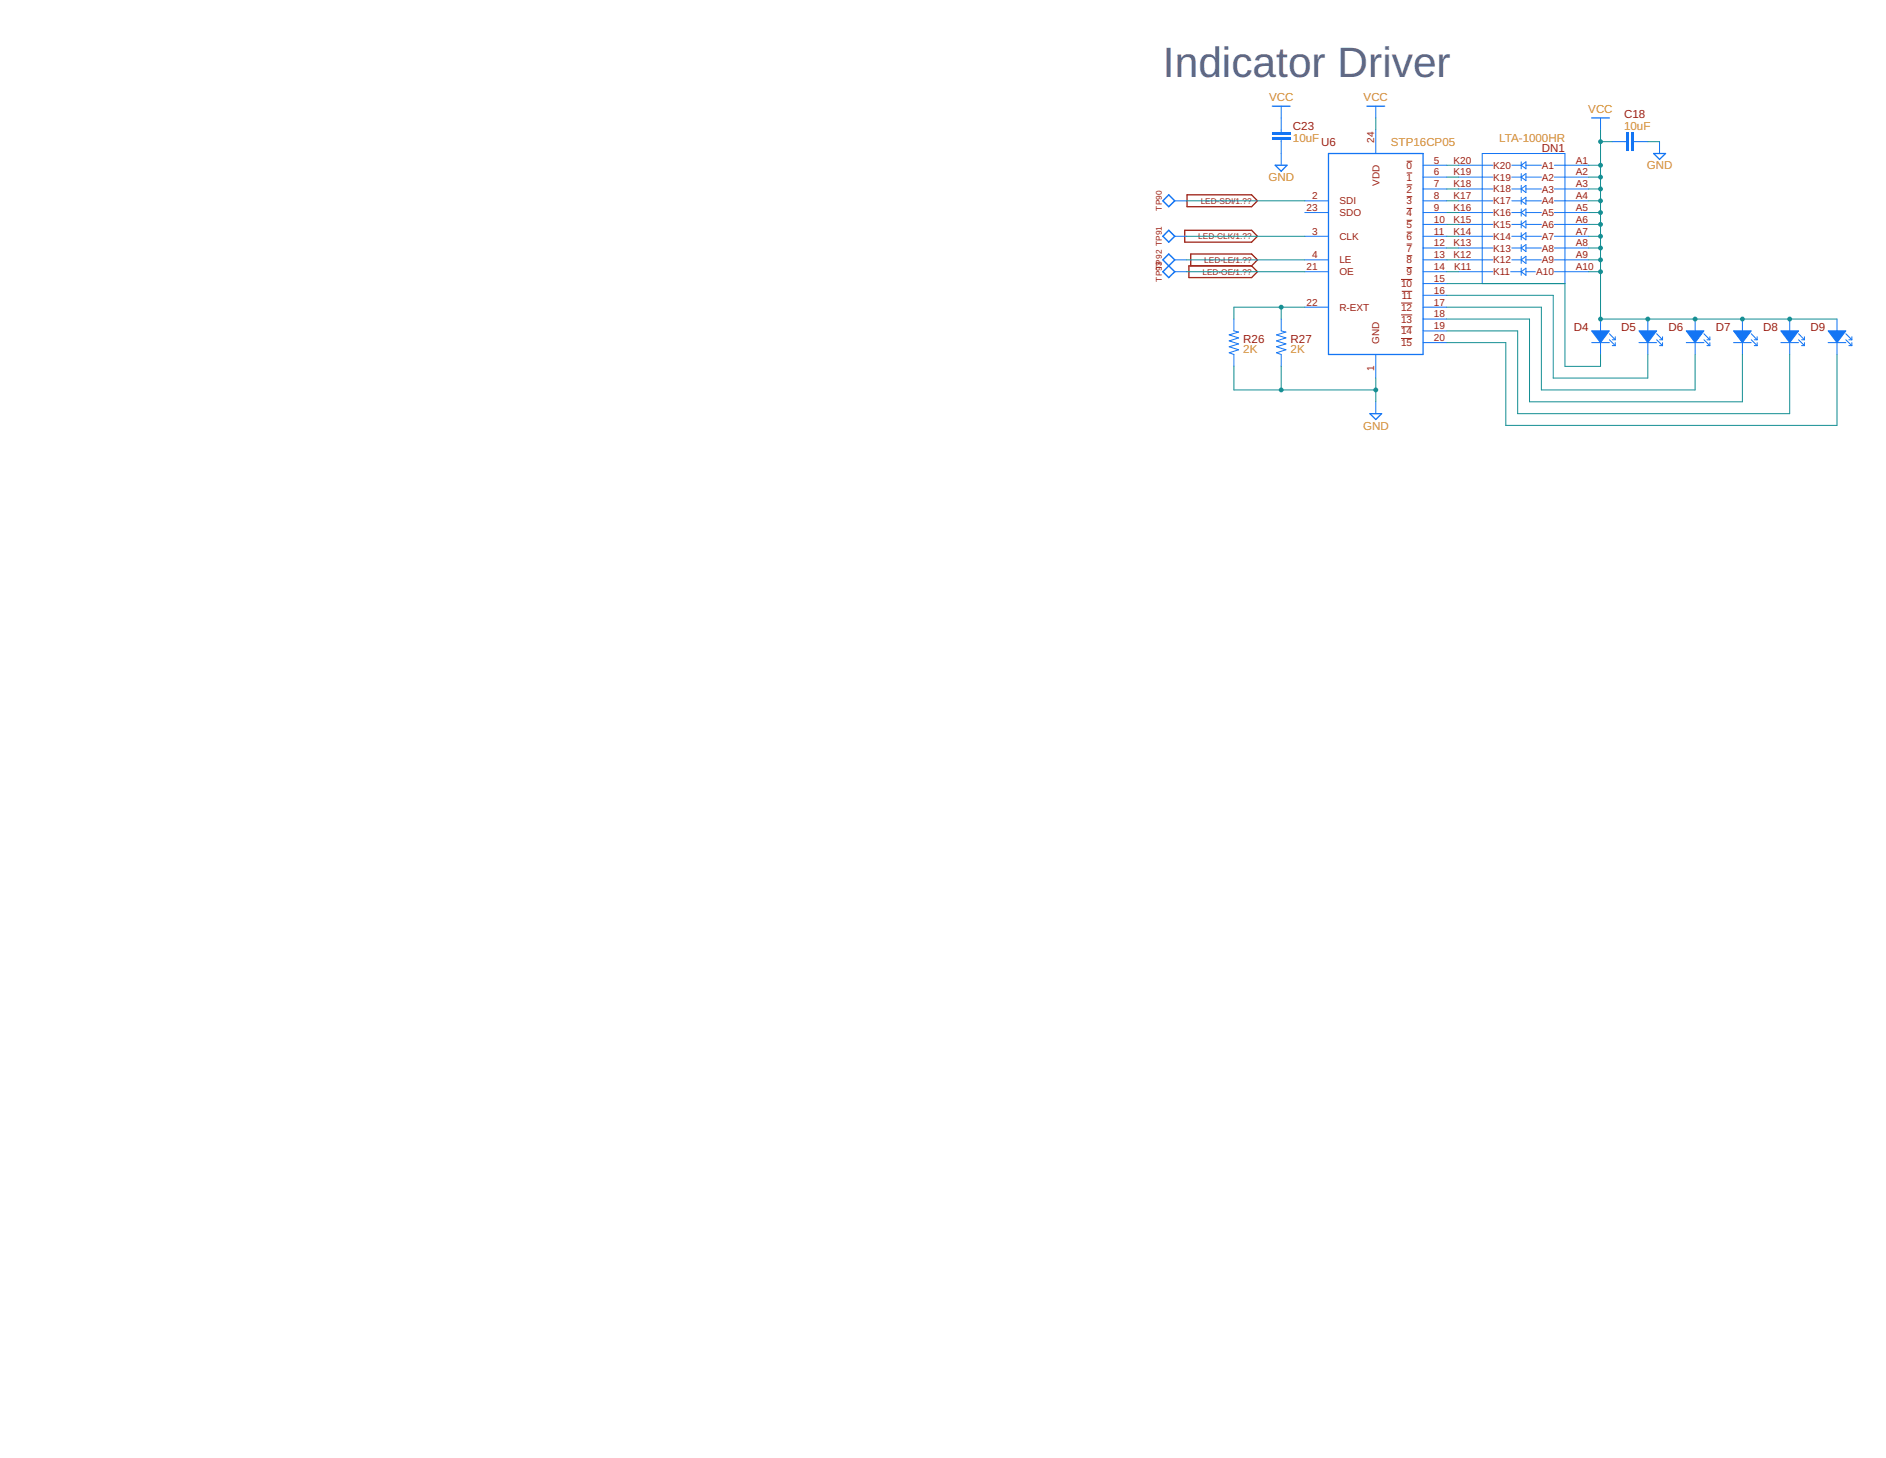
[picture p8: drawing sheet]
<svg xmlns="http://www.w3.org/2000/svg" width="279mm" height="216mm" viewBox="0 0 279 216" stroke-linecap="round" stroke-linejoin="round" font-family="sans-serif">
<g fill="none" stroke="#9c1f14" stroke-width=".15">
<path d="M208.4 23.9h.8M208.4 25.6h.8M208.4 27.4h.8M208.4 29.1h.8M208.4 30.9h.8M208.4 32.6h.8M208.4 34.4h.8M208.4 36.1h.8M208.4 37.9h.8M208.4 39.6h.8M207.6 41.4h1.6M207.6 44.9h1.6"/>
<path d="M207.6 46.6h1.6M207.6 48.4h1.6M207.6 50.1h1.6M207.7 43.1h1.5"/>
</g>
<path d="M175.5 34.1h9.9l.9 .9-.9 .9h-9.9zM175.9 28.9h9.5l.9 .8-.9 .9h-9.5zM176.1 39.4h9.3l.9 .8-.9 .9h-9.3zM176.4 39.4v-1.8h9l.9 .9-.9 .9" fill="none" stroke="#9c1f14" stroke-width=".19"/>
<path d="M196.8 22.7h14v29.8h-14z" fill="none" stroke="#1375f4" stroke-width=".19"/>
<g fill="none" stroke="#1375f4" stroke-width=".15">
<path d="M203.8 19.2v3.5M193.3 29.7h3.5M193.3 31.5h3.5M193.3 35h3.5M193.3 38.5h3.5M210.8 24.5h3.5M210.8 26.2h3.5M210.8 28h3.5M210.8 29.7h3.5M210.8 31.5h3.5M210.8 33.2h3.5M210.8 35h3.5"/>
<path d="M210.8 36.7h3.5M210.8 38.5h3.5M216.1 24.5h5M216.1 26.2h5M216.1 28h5M216.1 29.7h5M216.1 31.5h5M216.1 33.2h5M216.1 35h5M216.1 36.7h5M216.1 38.5h5M219.6 22.7h12.2v19.3h-12.2z"/>
<path d="M224 24.5h1.4M224 26.2h1.4M224 28h1.4M224 29.7h1.4M224 31.5h1.4M224 33.2h1.4M224 35h1.4M224 36.7h1.4M224 38.5h1.4M225.4 24.5l.7-.5v1zM225.4 26.2l.7-.5v1.1zM225.4 28l.7-.5v1z"/>
<path d="M225.4 29.7l.7-.5v1zM225.4 31.5l.7-.6v1.1zM225.4 33.2l.7-.5v1.1zM225.4 35l.7-.5v1zM225.4 36.7l.7-.5v1.1zM225.4 38.5l.7-.5v1zM225.4 24v1M225.4 25.7v1.1M225.4 27.5v1M225.4 29.2v1M225.4 30.9v1.1M225.4 32.7v1.1"/>
<path d="M225.4 34.5v1M225.4 36.2v1.1M225.4 38v1M225.4 39.7v1.1M226.1 24.5h2.2M226.1 26.2h2.2M226.1 28h2.2M226.1 29.7h2.2M226.1 31.5h2.2M226.1 33.2h2.2M226.1 35h2.2M226.1 36.7h2.2"/>
<path d="M226.1 38.5h2.2M230.3 24.5h5.1M230.3 26.2h5.1M230.3 28h5.1M230.3 29.7h5.1M230.3 31.5h5.1M230.3 33.2h5.1M230.3 35h5.1M230.3 36.7h5.1M230.3 38.5h5.1M193.3 40.2h3.5M193.3 45.5h3.5"/>
<path d="M203.8 52.5v3.5M210.8 40.2h3.5M210.8 42h3.5M210.8 43.7h3.5M210.8 45.5h3.5M210.8 47.2h3.5M210.8 49h3.5M210.8 50.7h3.5M216.1 40.2h5M223.8 40.2h1.6M225.4 40.2l.7-.5v1.1zM226.1 40.2h1.4"/>
<path d="M230.3 40.2h5.1M235.8 50.7h2.6M237.1 47.2v1.8M237.1 50.7v1.8M238.4 50.3l.9 .9M238.4 49.4l.9 .9M238.8 51.2h.5M238.8 50.3h.5M239.3 49.9v.4M239.3 50.7v.5M242.8 50.7h2.6M244.1 47.2v1.8"/>
<path d="M244.1 50.7v1.8M245.4 50.3l.9 .9M245.4 49.4l.9 .9M245.9 51.2h.4M245.9 50.3h.4M246.3 49.9v.4M246.3 50.7v.5M249.8 50.7h2.6M251.1 47.2v1.8M251.1 50.7v1.8M252.4 50.3l.9 .9M252.4 49.4l.9 .9"/>
<path d="M252.9 51.2h.4M252.9 50.3h.4M253.3 49.9v.4M253.3 50.7v.5M256.8 50.7h2.6M258.1 47.2v1.8M258.1 50.7v1.8M259.4 50.3l.9 .9M259.4 49.4l.9 .9M259.9 51.2h.4M259.9 50.3h.4M260.3 49.9v.4"/>
<path d="M260.3 50.7v.5M263.8 50.7h2.6M265.1 47.2v1.8M265.1 50.7v1.8M266.4 50.3l.9 .9M266.4 49.4l.9 .9M266.9 51.2h.4M266.9 50.3h.4M267.3 49.9v.4M267.3 50.7v.5M270.8 50.7h2.7M272.1 47.2v1.8"/>
<path d="M272.1 50.7v1.8M273.5 50.3l.8 .9M273.5 49.4l.8 .9M273.9 51.2h.4M273.9 50.3h.4M274.3 49.9v.4M274.3 50.7v.5"/>
</g>
<g fill="#1375f4" stroke="#1375f4" stroke-width=".15">
<path d="M235.8 49h2.6l-1.3 1.7z"/>
<path d="M242.8 49h2.6l-1.3 1.7z"/>
<path d="M249.8 49h2.6l-1.3 1.7z"/>
<path d="M256.8 49h2.6l-1.3 1.7z"/>
<path d="M263.8 49h2.6l-1.3 1.7z"/>
<path d="M270.8 49h2.7l-1.4 1.7z"/>
</g>
<path d="M241.8 19.6v2.8" fill="none" stroke="#1375f4" stroke-width=".34"/>
<path d="M241.7 19.6h.3v2.8h-.3zM241.7 19.6v2.8h.3v-2.8z" fill="#1375f4"/>
<path d="M241.1 19.6v2.8" fill="none" stroke="#1375f4" stroke-width=".34"/>
<path d="M241 19.6h.3v2.8h-.3zM241 19.6v2.8h.3v-2.8z" fill="#1375f4"/>
<path d="M203.8 15.7v1.8M237.1 17.5v1.7M238.8 21h2.2M242 21h2.1M245.9 21v1.7M182.8 47.2v1.8l.7 .2-1.4 .4 1.4 .4-1.4 .5 1.4 .4-1.4 .5 1.4 .4-1.4 .4 .7 .3v1.8M189.8 47.2v1.8l.7 .2-1.4 .4 1.4 .4-1.4 .5 1.4 .4-1.4 .5 1.4 .4-1.4 .4 .7 .3v1.8M203.8 59.5v1.8" fill="none" stroke="#1375f4" stroke-width=".15"/>
<path d="M202.5 15.7h2.6M235.8 17.5h2.6M245 22.7h1.7l-.8 .9zM202.9 61.3h1.8l-.9 .8z" fill="none" stroke="#1375f4" stroke-width=".19"/>
<path d="M188.4 20.4h2.8" fill="none" stroke="#1375f4" stroke-width=".34"/>
<path d="M188.4 20.3h2.8v.3h-2.8zM188.4 20.3v.3h2.8v-.3z" fill="#1375f4"/>
<path d="M188.4 19.7h2.8" fill="none" stroke="#1375f4" stroke-width=".34"/>
<path d="M188.4 19.6h2.8v.3h-2.8zM188.4 19.6v.3h2.8v-.3z" fill="#1375f4"/>
<path d="M189.8 15.7v3.9M174 29.7h1.8M174 35h1.8M174 38.5h1.8M189.8 20.6v3.9M174 40.2h1.8" fill="none" stroke="#1375f4" stroke-width=".15"/>
<path d="M188.5 15.7h2.6M188.9 24.5h1.8l-.9 .9z" fill="none" stroke="#1375f4" stroke-width=".19"/>
<path d="M172.3 38.5l.8-.9 .9 .9-1.7 1.7 .8 .9 .9-.9zM173.1 28.9l.9 .8-.9 .9-.8-.9zM173.1 34.1l.9 .9-.9 .9-.8-.9z" fill="none" stroke="#1375f4" stroke-width=".21"/>
<g fill="none" stroke="#158f93" stroke-width=".15">
<path d="M237.1 19.2v28h35M214.3 38.5h1.8M214.3 36.7h1.8M214.3 35h1.8M214.3 33.2h1.8M214.3 31.5h1.8M214.3 29.7h1.8M214.3 28h1.8M214.3 26.2h1.8M214.3 24.5h1.8M235.4 38.5h1.7M235.4 36.7h1.7"/>
<path d="M235.4 35h1.7M235.4 33.2h1.7M235.4 31.5h1.7M235.4 29.7h1.7M235.4 28h1.7M235.4 26.2h1.7M235.4 24.5h1.7M237.1 21h1.7M214.3 40.2h1.8M235.4 40.2h1.7"/>
</g>
<g fill="#158f93">
<circle cx="237.1" cy="24.5" r=".36"/>
<circle cx="237.1" cy="26.2" r=".36"/>
<circle cx="237.1" cy="28" r=".36"/>
<circle cx="237.1" cy="29.7" r=".36"/>
<circle cx="237.1" cy="31.5" r=".36"/>
<circle cx="237.1" cy="33.2" r=".36"/>
<circle cx="237.1" cy="35" r=".36"/>
<circle cx="237.1" cy="36.7" r=".36"/>
<circle cx="237.1" cy="38.5" r=".36"/>
<circle cx="237.1" cy="40.2" r=".36"/>
<circle cx="237.1" cy="47.2" r=".36"/>
<circle cx="244.1" cy="47.2" r=".36"/>
<circle cx="251.1" cy="47.2" r=".36"/>
<circle cx="258.1" cy="47.2" r=".36"/>
<circle cx="237.1" cy="21" r=".36"/>
<circle cx="265.1" cy="47.2" r=".36"/>
</g>
<g fill="#158f93">
<path d="M236.7 24.5a.4 .4 0 0 1 .8 0 .4 .4 0 0 1-.8 0zM236.8 24.5a.36 .36 0 0 0 .7 0 .36 .36 0 0 0-.7 0z"/>
<path d="M236.7 26.2a.4 .4 0 0 1 .8 0 .4 .4 0 0 1-.8 0zM236.8 26.2a.36 .36 0 0 0 .7 0 .36 .36 0 0 0-.7 0z"/>
<path d="M236.7 28a.4 .4 0 0 1 .8 0 .4 .4 0 0 1-.8 0zM236.8 28a.36 .36 0 0 0 .7 0 .36 .36 0 0 0-.7 0z"/>
<path d="M236.7 29.7a.4 .4 0 0 1 .8 0 .4 .4 0 0 1-.8 0zM236.8 29.7a.36 .36 0 0 0 .7 0 .36 .36 0 0 0-.7 0z"/>
<path d="M236.7 31.5a.4 .4 0 0 1 .8 0 .4 .4 0 0 1-.8 0zM236.8 31.5a.36 .36 0 0 0 .7 0 .36 .36 0 0 0-.7 0z"/>
<path d="M236.7 33.2a.4 .4 0 0 1 .8 0 .4 .4 0 0 1-.8 0zM236.8 33.2a.36 .36 0 0 0 .7 0 .36 .36 0 0 0-.7 0z"/>
<path d="M236.7 35a.4 .4 0 0 1 .8 0 .4 .4 0 0 1-.8 0zM236.8 35a.36 .36 0 0 0 .7 0 .36 .36 0 0 0-.7 0z"/>
<path d="M236.7 36.7a.4 .4 0 0 1 .8 0 .4 .4 0 0 1-.8 0zM236.8 36.7a.36 .36 0 0 0 .7 0 .36 .36 0 0 0-.7 0z"/>
<path d="M236.7 38.5a.4 .4 0 0 1 .8 0 .4 .4 0 0 1-.8 0zM236.8 38.5a.36 .36 0 0 0 .7 0 .36 .36 0 0 0-.7 0z"/>
<path d="M236.7 40.2a.4 .4 0 0 1 .8 0 .4 .4 0 0 1-.8 0zM236.8 40.2a.36 .36 0 0 0 .7 0 .36 .36 0 0 0-.7 0z"/>
<path d="M236.7 47.2a.4 .4 0 0 1 .8 0 .4 .4 0 0 1-.8 0zM236.8 47.2a.36 .36 0 0 0 .7 0 .36 .36 0 0 0-.7 0z"/>
<path d="M243.8 47.2a.36 .36 0 0 1 .7 0 .36 .36 0 0 1-.7 0zM243.8 47.2a.36 .36 0 0 0 .7 0 .36 .36 0 0 0-.7 0z"/>
<path d="M250.8 47.2a.36 .36 0 0 1 .7 0 .36 .36 0 0 1-.7 0zM250.8 47.2a.36 .36 0 0 0 .7 0 .36 .36 0 0 0-.7 0z"/>
<path d="M257.8 47.2a.36 .36 0 0 1 .7 0 .36 .36 0 0 1-.7 0zM257.8 47.2a.36 .36 0 0 0 .7 0 .36 .36 0 0 0-.7 0z"/>
<path d="M236.7 21a.4 .4 0 0 1 .8 0 .4 .4 0 0 1-.8 0zM236.8 21a.36 .36 0 0 0 .7 0 .36 .36 0 0 0-.7 0z"/>
<path d="M264.8 47.2a.36 .36 0 0 1 .7 0 .36 .36 0 0 1-.7 0zM264.8 47.2a.36 .36 0 0 0 .7 0 .36 .36 0 0 0-.7 0z"/>
</g>
<path d="M203.8 17.5v1.7M244.1 21h1.8M182.8 54.3v3.4h21M189.8 54.3v3.4M203.8 56v3.5" fill="none" stroke="#158f93" stroke-width=".15"/>
<g fill="#158f93">
<circle cx="203.8" cy="57.7" r=".36"/>
<circle cx="189.8" cy="57.7" r=".36"/>
</g>
<g fill="#158f93">
<path d="M203.5 57.7a.36 .36 0 0 1 .7 0 .36 .36 0 0 1-.7 0zM203.5 57.7a.36 .36 0 0 0 .7 0 .36 .36 0 0 0-.7 0z"/>
<path d="M189.4 57.7a.4 .4 0 0 1 .8 0 .4 .4 0 0 1-.8 0zM189.4 57.7a.4 .4 0 0 0 .8 0 .4 .4 0 0 0-.8 0z"/>
</g>
<path d="M189.8 45.5v1.7M193.3 45.5h-10.5v1.7" fill="none" stroke="#158f93" stroke-width=".15"/>
<circle cx="189.8" cy="45.5" r=".36" fill="#158f93"/>
<path d="M189.4 45.5a.4 .4 0 0 1 .8 0 .4 .4 0 0 1-.8 0zM189.4 45.5a.4 .4 0 0 0 .8 0 .4 .4 0 0 0-.8 0z" fill="#158f93"/>
<path d="M175.8 29.7h17.5M175.8 35h17.5M175.8 38.5h17.5M175.8 40.2h17.5M214.3 50.7h8.8v12.3h49v-10.5M214.3 49h10.5v12.3h40.3v-8.8M214.3 47.2h12.3v12.3h31.5v-7M214.3 45.5h14v12.2h22.8v-5.2M214.3 43.7h15.8v12.3h14v-3.5M214.3 42h17.5v12.3h5.3v-1.8" fill="none" stroke="#158f93" stroke-width=".15"/>
<text font-size="6.3" fill="#606883" x="172.3" y="11.4">Indicator Driver</text>
<g font-size="1.7" fill="#d59028">
<text x="188" y="15">VCC</text>
<text x="202" y="15">VCC</text>
<text x="235.3" y="16.8">VCC</text>
<text x="191.5" y="21">10uF</text>
<text x="206.1" y="21.6">STP16CP05</text>
<text x="222.1" y="21">LTA-1000HR</text>
<text x="240.6" y="19.2">10uF</text>
<text x="187.9" y="26.8">GND</text>
<text x="244" y="25.1">GND</text>
<text x="184.2" y="52.2">2K</text>
<text x="191.2" y="52.2">2K</text>
<text x="201.9" y="63.6">GND</text>
</g>
<g font-size="1.7" fill="#9c1f14">
<text x="240.6" y="17.5">C18</text>
<text x="191.5" y="19.2">C23</text>
<text x="195.7" y="21.6">U6</text>
<text x="228.4" y="22.5">DN1</text>
<text x="184.2" y="50.8">R26</text>
<text x="191.2" y="50.8">R27</text>
<text x="233.2" y="49">D4</text>
<text x="240.2" y="49">D5</text>
<text x="247.2" y="49">D6</text>
<text x="254.2" y="49">D7</text>
<text x="261.2" y="49">D8</text>
<text x="268.2" y="49">D9</text>
</g>
<g font-size="1.5" fill="#9c1f14">
<text x="203.6" y="21.1" transform="rotate(-90 203.6 21.1)">24</text>
<text x="194.4" y="29.5">2</text>
<text x="204.3" y="27.5" transform="rotate(-90 204.3 27.5)">VDD</text>
<text x="208.4" y="25">0</text>
<text x="208.4" y="26.8">1</text>
<text x="208.4" y="28.5">2</text>
<text x="212.4" y="24.2">5</text>
<text x="212.4" y="26">6</text>
<text x="212.4" y="27.7">7</text>
<text x="212.4" y="29.5">8</text>
<text x="215.3" y="29.5">K17</text>
<text x="215.3" y="27.7">K18</text>
<text x="215.3" y="26">K19</text>
<text x="215.3" y="24.2">K20</text>
<text x="221.2" y="28.5">K18</text>
<text x="221.2" y="26.8">K19</text>
<text x="221.2" y="25">K20</text>
<text x="228.4" y="25">A1</text>
<text x="228.4" y="26.8">A2</text>
<text x="228.4" y="28.5">A3</text>
<text x="233.5" y="24.2">A1</text>
<text x="233.5" y="26">A2</text>
<text x="233.5" y="27.7">A3</text>
<text x="233.5" y="29.5">A4</text>
<text x="193.5" y="31.2">23</text>
<text x="194.4" y="34.7">3</text>
<text x="198.4" y="30.3">SDI</text>
<text x="198.4" y="35.5">CLK</text>
<text x="198.4" y="32">SDO</text>
<text x="208.4" y="30.3">3</text>
<text x="208.4" y="32">4</text>
<text x="208.4" y="33.8">5</text>
<text x="208.4" y="35.5">6</text>
<text x="212.4" y="31.2">9</text>
<text x="212.4" y="33">10</text>
<text x="212.4" y="34.7">11</text>
<text x="215.3" y="34.7">K14</text>
<text x="215.3" y="33">K15</text>
<text x="215.3" y="31.2">K16</text>
<text x="221.2" y="35.5">K14</text>
<text x="221.2" y="33.8">K15</text>
<text x="221.2" y="32">K16</text>
<text x="221.2" y="30.3">K17</text>
<text x="228.4" y="30.3">A4</text>
<text x="228.4" y="32">A5</text>
<text x="228.4" y="33.8">A6</text>
<text x="228.4" y="35.5">A7</text>
<text x="233.5" y="31.2">A5</text>
<text x="233.5" y="33">A6</text>
<text x="233.5" y="34.7">A7</text>
<text x="193.5" y="40">21</text>
<text x="194.4" y="38.2">4</text>
<text x="198.4" y="40.8">OE</text>
<text x="198.4" y="39">LE</text>
<text x="208.4" y="37.3">7</text>
<text x="208.4" y="39">8</text>
<text x="208.4" y="40.8">9</text>
<text x="212.4" y="36.5">12</text>
<text x="212.4" y="38.2">13</text>
<text x="212.4" y="40">14</text>
<text x="212.4" y="41.7">15</text>
<text x="215.3" y="38.2">K12</text>
<text x="215.3" y="36.5">K13</text>
<text x="215.4" y="40">K11</text>
<text x="221.2" y="40.8">K11</text>
<text x="221.2" y="39">K12</text>
<text x="221.2" y="37.3">K13</text>
<text x="227.6" y="40.8">A10</text>
<text x="228.4" y="37.3">A8</text>
<text x="228.4" y="39">A9</text>
<text x="233.5" y="36.5">A8</text>
<text x="233.5" y="38.2">A9</text>
<text x="233.5" y="40">A10</text>
<text x="193.5" y="45.2">22</text>
<text x="198.4" y="46">R-EXT</text>
<text x="207.6" y="42.5">10</text>
<text x="207.6" y="46">12</text>
<text x="207.6" y="47.8">13</text>
<text x="207.7" y="44.3">11</text>
<text x="212.4" y="43.5">16</text>
<text x="212.4" y="45.2">17</text>
<text x="212.4" y="47">18</text>
<text x="204.3" y="50.9" transform="rotate(-90 204.3 50.9)">GND</text>
<text x="207.6" y="49.5">14</text>
<text x="207.6" y="51.3">15</text>
<text x="212.4" y="48.7">19</text>
<text x="212.4" y="50.5">20</text>
<text x="203.6" y="54.9" transform="rotate(-90 203.6 54.9)">1</text>
</g>
<g font-size="1.2" fill="#9c1f14">
<text x="172.1" y="31.2" transform="rotate(-90 172.1 31.2)">TP90</text>
<text x="177.5" y="35.4">LED-CLK/1.??</text>
<text x="177.9" y="30.2">LED-SDI/1.??</text>
<text x="172.1" y="41.7" transform="rotate(-90 172.1 41.7)">TP9T3P92 TP91</text>
<text x="178.1" y="40.7">LED-OE/1.??</text>
<text x="178.4" y="38.9">LED-LE/1.??</text>
</g>
</svg>
